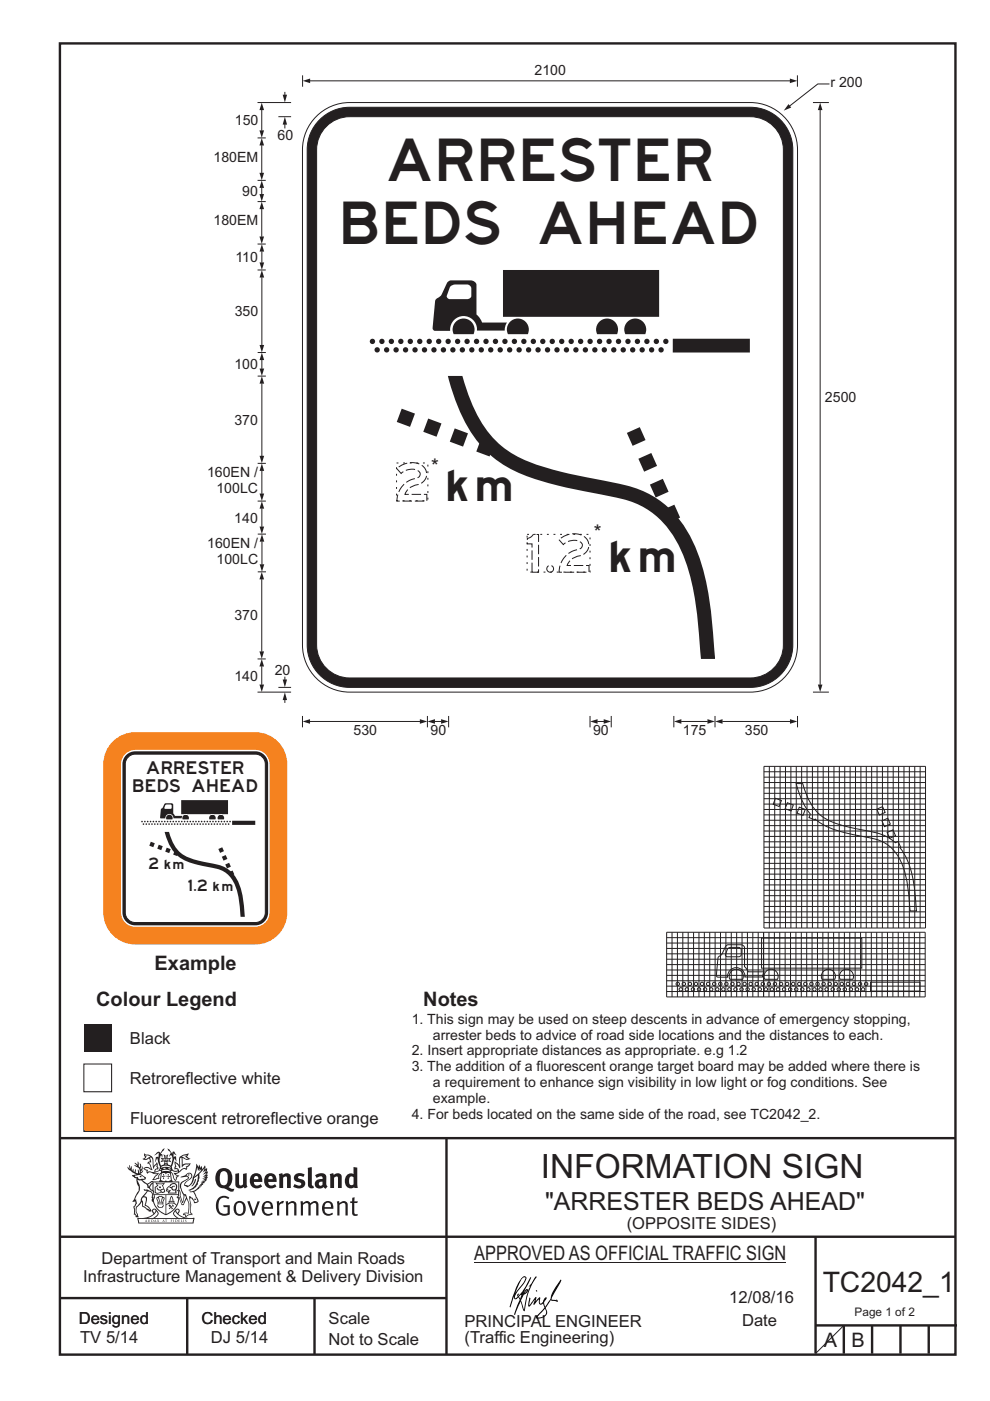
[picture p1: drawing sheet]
<svg xmlns="http://www.w3.org/2000/svg" width="210mm" height="297mm" viewBox="0 0 210 297" stroke-linecap="round" stroke-linejoin="round" font-family="sans-serif">
<g fill="none" stroke="#231f20" stroke-width=".51">
<path d="M12.7 9.2h190v278h-190zM12.7 241.3h189.9M94.7 241.4v45.8M12.7 275.2h82M12.7 262.2h190.1M39.7 275.2v12M66.7 275.2v12M173 262.2v24.8M173 281h30M179 281v6M185 281v6M191 281v6"/>
<path d="M197 281v6"/>
</g>
<g fill="#231f20">
<path d="M47 248.5a2.55 2.55 0 0 0 0 2.7l.3 .1a.81 .81 0 0 0 1-.9v-.6a1.04 1.04 0 0 0-1.1-1.5zM46.3 248.1a1.82 1.82 0 0 1 2.1-.2 1.82 1.82 0 0 1 .9 1.9 2.29 2.29 0 0 1-.8 1.9l.7 .3h.5l-.2 .6a2.87 2.87 0 0 1-2-.7 2.12 2.12 0 0 1-1.7-3.1z" fill-rule="evenodd"/>
<path d="M49.9 248.9l.8-.2v2a.46 .46 0 0 0 .2 .6 .46 .46 0 0 0 .7-.2v-2.2l.7-.2v2.4l.2 .5-.6 .4-.2-.3a1.02 1.02 0 0 1-1.2 .2 1.02 1.02 0 0 1-.6-1.1z" fill-rule="evenodd"/>
<path d="M54 249.5l-.1 .5h.9a.49 .49 0 0 0-.2-.6 .49 .49 0 0 0-.6 .1zM53.4 249.2a1.34 1.34 0 0 1 1.6-.3 1.34 1.34 0 0 1 .6 1.5v.2h-1.7a.77 .77 0 0 0 .5 .8 .77 .77 0 0 0 .9-.3l.3 .4a1.59 1.59 0 0 1-2.1 .2 1.59 1.59 0 0 1-.4-2z" fill-rule="evenodd"/>
<path d="M57 249.5l-.1 .5h.9a.49 .49 0 0 0-.2-.6 .49 .49 0 0 0-.6 .1zM56.4 249.2a1.34 1.34 0 0 1 1.6-.3 1.34 1.34 0 0 1 .7 1.5v.2h-1.8a.77 .77 0 0 0 .5 .8 .77 .77 0 0 0 .9-.3l.3 .4a1.59 1.59 0 0 1-2 .2 1.59 1.59 0 0 1-.5-2z" fill-rule="evenodd"/>
<path d="M59.1 248.9l.8-.2 .1 .4a.95 .95 0 0 1 1-.3 .95 .95 0 0 1 .7 .8v2.3h-.8v-2.3a.46 .46 0 0 0-.8 .1v2.2h-.9z" fill-rule="evenodd"/>
<path d="M62.5 249.1a1.75 1.75 0 0 1 2.1-.1l-.2 .5-.6-.2a.43 .43 0 0 0-.6 .3l.4 .3a1.04 1.04 0 0 1 1.2 1.2 1.04 1.04 0 0 1-1.4 .9l-1.2-.4 .3-.6 1 .4 .4-.4a.88 .88 0 0 0-1-.5l-.4-.2-.1-.4z" fill-rule="evenodd"/>
<path d="M65.3 247.6l.8-.2 .1 3.8 .2 .2 .2 .5a.88 .88 0 0 1-1-.1 .88 .88 0 0 1-.3-1z" fill-rule="evenodd"/>
<path d="M67.8 250.6a.43 .43 0 0 0-.1 .7 .43 .43 0 0 0 .7-.1v-.7zM66.8 249.2a1.7 1.7 0 0 1 2.4 .1v1.8l.3 .4-.4 .5-.5-.3a1.03 1.03 0 0 1-1.7-.2 1.03 1.03 0 0 1 .8-1.5h.7v-.4a.8 .8 0 0 0-1.2 .1z" fill-rule="evenodd"/>
<path d="M69.9 248.9l.8-.2 .1 .4a.95 .95 0 0 1 1-.3 .95 .95 0 0 1 .7 .8v2.3h-.8v-2.3a.46 .46 0 0 0-.8 .1v2.2h-.8z" fill-rule="evenodd"/>
<path d="M74.3 249.5a1.48 1.48 0 0 0 0 1.7l.4 .1 .3-.2v-1.5l-.3-.2zM75 247.4l.8 .2 .1 4.3h-.7l-.1-.2a1.26 1.26 0 0 1-1.4 0 1.26 1.26 0 0 1-.6-1.3 1.29 1.29 0 0 1 .5-1.3 1.29 1.29 0 0 1 1.4-.2z" fill-rule="evenodd"/>
<path d="M46.4 253.9a1.72 1.72 0 0 1 2.2 0l-.2 .3a1.24 1.24 0 0 0-1.4-.1 1.24 1.24 0 0 0-.7 1.3 1.49 1.49 0 0 0 1.3 2l.7-.2v-1.3h-.9l-.1-.4h1.4v2a1.93 1.93 0 0 1-2.2-.1 1.93 1.93 0 0 1-.7-2.2l.2-.7z" fill-rule="evenodd"/>
<path d="M50.3 255.2a1.65 1.65 0 0 0 .3 2.2 .99 .99 0 0 0 1-1.5 .78 .78 0 0 0-.4-.8 .78 .78 0 0 0-.9 .1zM50 254.9a1.33 1.33 0 0 1 1.6-.1 1.33 1.33 0 0 1 .5 1.5 1.31 1.31 0 0 1-1.3 1.5 1.31 1.31 0 0 1-1.3-1.6l.1-.5z" fill-rule="evenodd"/>
<path d="M52.5 254.7l.4-.1 .9 2.6 .8-2.5h.5l-1.1 3h-.5z" fill-rule="evenodd"/>
<path d="M56.2 255.2l-.2 .7h1.4a.7 .7 0 0 0-.3-.8 .7 .7 0 0 0-.9 .1zM55.9 255a1.22 1.22 0 0 1 1.5-.2 1.22 1.22 0 0 1 .5 1.5h-1.9a.93 .93 0 0 0 .5 1 .93 .93 0 0 0 1.2-.2l.1 .3a1.43 1.43 0 0 1-1.7 .1 1.43 1.43 0 0 1-.6-1.7z" fill-rule="evenodd"/>
<path d="M58.7 254.8l.4-.2 .1 .5 .4-.3 .6-.2-.2 .6a.66 .66 0 0 0-.8 .6v1.9h-.4z" fill-rule="evenodd"/>
<path d="M60.6 254.8l.4-.2 .1 .5a.94 .94 0 0 1 1-.4 .94 .94 0 0 1 .8 .7v2.3h-.5l-.1-2.5a.81 .81 0 0 0-1.2 .3v2.2h-.4z" fill-rule="evenodd"/>
<path d="M63.7 254.7l.5-.1 .1 .5 .4-.3a.78 .78 0 0 1 1.1 .3 .9 .9 0 0 1 1-.5 .9 .9 0 0 1 .7 .8v2.3h-.4l-.1-2.5a.67 .67 0 0 0-1.1 .3v2.2h-.5v-2.4l-.4-.2-.7 .4v2.2h-.5z" fill-rule="evenodd"/>
<path d="M69 255.2l-.2 .7h1.4a.7 .7 0 0 0-.3-.8 .7 .7 0 0 0-.9 .1zM68.7 255a1.22 1.22 0 0 1 1.5-.2 1.22 1.22 0 0 1 .5 1.5h-1.9a.93 .93 0 0 0 .5 1 .93 .93 0 0 0 1.2-.2l.1 .3a1.44 1.44 0 0 1-1.7 .1 1.44 1.44 0 0 1-.6-1.7z" fill-rule="evenodd"/>
<path d="M71.4 254.8l.5-.2 .1 .5a.94 .94 0 0 1 1-.4 .94 .94 0 0 1 .7 .7v2.3h-.4l-.1-2.5a.81 .81 0 0 0-1.2 .3v2.2h-.5z" fill-rule="evenodd"/>
<path d="M74.7 254l.5-.2v.9h.7l-.1 .4h-.7l.1 2.2 .1 .1h.5l.1 .3a.75 .75 0 0 1-1.2-.6v-2h-.4v-.4h.4z" fill-rule="evenodd"/>
<path d="M30.8 244.9l1.1 .3-.9 .5h-.4l.5-.5zM31.8 245.5l.2-.1a2.44 2.44 0 0 1 .4 2l.1 .4 .7-1-.1 .6 .3 .3a.57 .57 0 0 0-.6 .8l-1-.2-.5 .2 .1-.5-.7-.2 .6-.2 1 .5 .1-.1-.6-1.3-.2-.1 .5-.1zM30.7 244.5l-.2 .4 .3 .4-.6 .4a1.04 1.04 0 0 0 1.4-.1l.2 .7h-.4l-.2 .4a.94 .94 0 0 1 .9 1.1l-.2-.1a1.16 1.16 0 0 0-1.5-.1l.3 .4 .4 .2 .1 .5 .2 .2v-.2a.94 .94 0 0 1 1.1 .2h.9l-1.2 1.2a1.13 1.13 0 0 0 1.2-.2l.4-.1-.1-.4 .5-.7a.83 .83 0 0 0-.6 1.1l-.3-.1-.7 .3 1.1-1.4-.5 .2-.5-.1 1.3-.5-.2-.2-.8 .4v-.3l.2-.2 .3 .1 .1-.3-.2-.4v-.6l-.2-.3-.6 .9v-.7a1.42 1.42 0 0 0-1.7-1.8z" fill-rule="evenodd"/>
<path d="M38.5 245.3l.5-.3 .7-.1-.6 .3 .8 .5h-.3zM38.3 245.5h.2l.1 2a1.69 1.69 0 0 1 1.5-.7l-.7 .5 .1 .5a1.1 1.1 0 0 0-1.5 .6l-.1-.5-.2-.2h-.5l.2-.4-.2-.7a1.42 1.42 0 0 1 .8 1.1l.2-.1zM37.1 246.2l.1 1-.2 .3v.5l.6-.1 .1 .2a.96 .96 0 0 1-1.1-.1l-.1 .1a1.06 1.06 0 0 0 1.3 .2v.1a.72 .72 0 0 1-1 .2l.3 .5 .6 .3-.4 .1-.1 .7-.3-.4-.3-1.1-.4-.4 .4 .9a1.54 1.54 0 0 0 .6 1.2l.2-.3a.58 .58 0 0 1 .5-.7l.1-.2h-.3l-.4-.3 .9-.5a.93 .93 0 0 1 1.1-.5l.1 .2 .2-.1 .1-.5a.99 .99 0 0 0 .7-.9l-1.3 .1-.4 .3v-1.5l.9 .4 .8-.3h-.3l-.5-.4 .4-.7-.7 .2a1.46 1.46 0 0 0-1.3 2.1v.4l-.2-.4z" fill-rule="evenodd"/>
<path d="M35.6 248.9l.2 .1-.1 .4h.3l-.3 .1v.5l-.1-.6h-.3l.3-.1z" fill-rule="evenodd"/>
<path d="M34.6 248.9l.2 .1-.1 .3 .4 .1h-.4v.6l-.1-.5-.3-.1h.3z" fill-rule="evenodd"/>
<path d="M34.3 248.8a.57 .57 0 0 1 .9 .2 .57 .57 0 0 1 .9-.2l.2 1.4-.2 .1a.57 .57 0 0 1-.9-.1 .69 .69 0 0 1-1.1 0zM34.2 248.1l-.3 2.1-.2 .4h2.9l-.1-.4-.3-2.1h-.2v.3l-.8-.1-.9 .1 .1-.3z" fill-rule="evenodd"/>
<path d="M34.2 252.4a.3 .3 0 0 0 .6 0 .3 .3 0 0 0-.6 0zM33.3 251l.3 .3-.3 .3a.79 .79 0 0 0 0 1.3l.8-.2-.1-.3a.55 .55 0 0 1-.7-.6h.1l.1 .3 .4 .1 .8-.2-.4-.7 .4-.3-.7 .1zM33 250.7l1.1 .2 .9-.2-.4 .7 .4 1.1a.56 .56 0 0 1-.8 .3l-.2 .1a.73 .73 0 0 1-.9 .1 .73 .73 0 0 1-.3-.9v-.4l.5-.4z" fill-rule="evenodd"/>
<path d="M35.6 251.9l.7-.5a.58 .58 0 0 1 1-.1 .58 .58 0 0 1-.5 .9l-.2-.3a.43 .43 0 0 1 .6-.3v-.1a.57 .57 0 0 0-.8 .2l-.2-.1-.3 .2 .4 .1a.55 .55 0 0 0 .9 .5v.5h-1.3l.3-.4-.1-.2-.6 .1 .2-.2-.2-.1zM35.4 251.8l-.1 .2a.39 .39 0 0 0 .2 .7l.3-.1-.2 .5h1.9l-.1-.8a.86 .86 0 0 0-.1-1.4 .86 .86 0 0 0-1.3 .4z" fill-rule="evenodd"/>
<path d="M36 254.8h.8v.2h-.8zM36.4 253.8l.2 .8h-.4zM36.4 253.5l-.3 .5-.1 .6h-.2v.4l-.7 .4 .1 .2a1.48 1.48 0 0 1 2.2 .1l.2-.1-.6-.5v-.5h-.2l-.1-.6z" fill-rule="evenodd"/>
<path d="M35.8 255.4l.3 .1 .2 .3 .3-.2-.2-.2a.38 .38 0 0 1 .4 .5l-.1-.2-.3 .3 .3 .2-.3 .2-.1-.3-.4 .3-.1-.2 .4-.3-.2-.1-.1 .1z" fill-rule="evenodd"/>
<path d="M34.5 254h.2v.2l-.3 .6h-.1zM33.6 255.3h.9v.2a.55 .55 0 0 1-.8 .4v-.2h-.2zM33.4 254h.2l.2 .8h-.2zM33.6 255h.8l.1 .1-.8 .1zM33.8 253.7h.5l-.2 1.1h-.2zM33.3 253.8l-.1 .3 .3 1.2a.48 .48 0 0 0-.1 .5 .48 .48 0 0 0 .4 .3l.6-.1a.49 .49 0 0 0 .2-.7l.3-1.2-.1-.3a1.42 1.42 0 0 0-1.5 0z" fill-rule="evenodd"/>
<path d="M33.6 251.6h.5l.1 .3h-.4z" fill-rule="evenodd"/>
<path d="M41.3 250.1l.3-.2-.2 .9-.6 .7h-.2l.5-.7z" fill-rule="evenodd"/>
<path d="M39.7 249l.3-.2 .5 .2a.88 .88 0 0 1-.6 1.1 1.22 1.22 0 0 0-.8 1.3l.5 .2a.72 .72 0 0 0 .9-.4l.5-.8 .2-.6 .8-.6v.3a2.85 2.85 0 0 1-2 2.8l.1 .1a2.13 2.13 0 0 0 1.9-1.5l-.1-.2a2.01 2.01 0 0 0 .3-1.8l1.2-1.3-.4 1 .7-.5-.7 1 .8-.4-.8 .8 .7-.1-.9 .5 .8-.1-.8 .4h.7l-.8 .3 .3 .2h-.4l.2 .4-.4-.1 .2 .3h-.4l.1 .3h-.1a2.16 2.16 0 0 1-2 1l.1 .2h.4a.76 .76 0 0 1 .7 .7l.5 1.2-.6 .2a1.45 1.45 0 0 0-1.2-1.3l.3 1.8-.1 1.9 .4 .2a1.07 1.07 0 0 0-1.2 .4v-.3l-.5-.2a.87 .87 0 0 1 1-.1l.1-.7a4.4 4.4 0 0 0-.6-3.1l-.1-.3h-.2a2.16 2.16 0 0 1-.7-2.2l.3-.3 1.2-.8a.55 .55 0 0 0-.4-.7zM37.8 252.4a.76 .76 0 0 1 .3 1.1l.6 1.6 .4-1.7 .2 .1a.61 .61 0 0 1-.1 .9l-.3 .9h-.2l-.7-1.6-.3 .1a1.18 1.18 0 0 0 .1-1.4zM41.8 247.5l.2 .8 .3-.6v.6l.3-.5a1.9 1.9 0 0 1-1.1 1.4l-.3 .3zM38.2 249.6l1.4-.1 .2 .1v.3l-.5 .3a1.26 1.26 0 0 0-1 1.9l.2 .7a1.84 1.84 0 0 1 .2 2l-.4-1.3a.96 .96 0 0 0-.4-1.3l-.4 .3a.78 .78 0 0 1-.1 1.3l.2 .2h.4l.4 1.1a.38 .38 0 0 0 .2 .4 .38 .38 0 0 0 .4-.1l.6-1.2a2.94 2.94 0 0 1 .3 2.5v.5l-.8-.1-.3 .4v.2l.4-.1 .1 .4 .2 .1a1.02 1.02 0 0 1 1.3-.5l-.1-.4-.3-.1 .2-1.7-.3-1.4 .1 .1a1.14 1.14 0 0 1 .7 .9 .63 .63 0 0 0 .9-.2 .63 .63 0 0 0-.2-.8l-.6-1.3 .9-.6 .2-.3 .2-.1v-.2h.3l-.1-.3h.4l-.1-.3 .5-.1-.2-.2 .5-.4 .1-.2-.3 .1 .5-.6-.3 .1 .3-.6-.4 .1 .4-.5v-.3l-.3 .2 .1-.6v-.3l-.4 .3-.1-.8-.5 .8-.2-.7-.2 .5-.3-.8-.1 .6-.5-.8-.1 1.4-.7 1.9a1.81 1.81 0 0 1-.9 1.4l-.6-.2a1.75 1.75 0 0 1 1.1-1.2 .75 .75 0 0 0 .1-1.3 .75 .75 0 0 0-1.2 .5z" fill-rule="evenodd"/>
<path d="M41.2 254.2l.3-.1 .1 .3h-.4z" fill-rule="evenodd"/>
<path d="M29.4 258.4h11.6l-.2 .8h-11.3zM31.3 258.2l.5-.1a2.48 2.48 0 0 0 1.4-1.3l.2 .6-.5 .5-.4 .3zM32.5 256.6l.3-.2 .2 .2-.3 .6zM37.2 256.8a2.65 2.65 0 0 0 1.8 1.4h-1.1l-.5-.3-.5-.5zM37.4 256.6l.2-.2 .3 .2-.3 .6zM29.2 258.2l.1 1.2h11.7l.3-1.1-.2-.1a4.1 4.1 0 0 1-3.3-.9l.3-.4-.1-.5a1.06 1.06 0 0 0-1.3 .9l.2 .4 .6 .5h-4.7l.3-.1a.84 .84 0 0 0 .6-.7 .84 .84 0 0 0-.5-.9l-.3-.2-.5 .1-.1 .5 .3 .4a4.2 4.2 0 0 1-3.4 .9z" fill-rule="evenodd"/>
<path d="M31 258.7l.1 .2h-.2zM31 258.6l-.3 .5 .4-.1 .2 .1z" fill-rule="evenodd"/>
<path d="M31.3 258.6h.2v.4a.25 .25 0 0 0 .3-.1 .25 .25 0 0 0-.1-.3h.1a.29 .29 0 0 1 0 .4 .29 .29 0 0 1-.4 0 .29 .29 0 0 1 0-.4z" fill-rule="evenodd"/>
<path d="M32.2 258.6a.22 .22 0 0 1 .3 .2 .22 .22 0 0 1-.3 .2zM32 258.6v.5a.33 .33 0 0 0 .5-.1 .33 .33 0 0 0 0-.4 .33 .33 0 0 0-.5 0z" fill-rule="evenodd"/>
<path d="M32.9 258.7l.1 .2h-.2zM32.9 258.6l-.2 .5 .3-.1 .2 .1z" fill-rule="evenodd"/>
<path d="M33.3 258.6h.2v.2l.3-.2-.2 .2 .2 .3-.3-.2-.1 .2h-.1l.2-.3z" fill-rule="evenodd"/>
<path d="M34.7 258.7l.1 .2h-.2zM34.7 258.6l-.3 .5 .4-.1 .2 .1z" fill-rule="evenodd"/>
<path d="M35 258.6h.4h-.1v.5h-.2l.1-.5z" fill-rule="evenodd"/>
<path d="M36.2 258.6h.3h-.2v.2h.2h-.2l.1 .3h-.2z" fill-rule="evenodd"/>
<path d="M36.7 258.6h.2v.5h-.2z" fill-rule="evenodd"/>
<path d="M37.3 258.6a.22 .22 0 0 1 .3 .2 .22 .22 0 0 1-.3 .2zM37.1 258.6v.5a.33 .33 0 0 0 .5-.1 .33 .33 0 0 0 0-.4 .33 .33 0 0 0-.5 0z" fill-rule="evenodd"/>
<path d="M37.8 258.6h.3h-.1v.2h.1h-.1v.2l.1 .1h-.3z" fill-rule="evenodd"/>
<path d="M38.3 258.6h.3l-.1 .4 .2 .1h-.4z" fill-rule="evenodd"/>
<path d="M38.9 258.6h.2v.5h-.2z" fill-rule="evenodd"/>
<path d="M39.3 258.6h.2l-.2 .1 .2 .2-.1 .2h-.1v-.2l.2 .1z" fill-rule="evenodd"/>
<path d="M34.2 247.4a1.51 1.51 0 0 1 2 .2 2.67 2.67 0 0 0-2.1 0zM35.7 247.6l.4 .2 .1 .2-.4-.1zM34.6 247.7l.4-.1 .2 .2h-.4zM34 247.9l.3 .1-.3 .1zM34.9 246.9l.3-.2 .2 .2zM34.9 245.7h.2v.4h-.2zM35 245.1l.2 .2 .2-.2-.1 .4h-.2zM35.1 246.3h.2l.1 .4-.2-.2-.2 .2zM35.3 245.7h.2v.4h-.2zM34.4 245.7l.3 .1v.2l-.3 .1 .2-.2zM35.7 245.8l.3-.1-.2 .2 .2 .2-.4-.1zM32.7 244.9l1-.5-.1 1-.2-.1-.4 .1-.2 1.1 .5-1 .2 .9a1.84 1.84 0 0 1 .3 1.7l.4 .1a2.48 2.48 0 0 1 2.2 .1l.2-.3-.2-.7 .7-1.7 .4 .6-.2-1-.2-.1-.2 .3v-.9l.6 .4-.6-.7h-.3l-.1 .4-.5-.8-.5-.3 .2 .4 .5 .6-.4 .7 .4-.3a2.06 2.06 0 0 1 0 2.2l-.6-.2-.1-.6 .1-.1 .8 .2-.4-.5 .4-.5-.7 .2-.2-.2 .2-.7-.5 .4-.5-.4 .2 .7-.2 .2-.7-.2 .4 .5-.4 .5 .7-.2 .2 .1-.2 .6-.5 .2a2.02 2.02 0 0 1 0-2.2l.3 .5-.1-.6-.3-.1 .8-1.2-.5 .3-.4 .7-.2-.3a.8 .8 0 0 0-.8 .5z" fill-rule="evenodd"/>
<path d="M29.2 250.1l.3 .2a.61 .61 0 0 1 .8 .3l.3 .2a.8 .8 0 0 1 .6 1l.4 .1 .5 .6a1 1 0 0 1 .5 1l-.1 .7v-.5h-.1a.96 .96 0 0 0-.8-1.3l-.3-.2h-.6l-.1-.1-.2 .1 .2 .3h.5l-1.1 1.4-.2 .9-.4 .6a1.33 1.33 0 0 0-.5 1.8l.2 .5a1.26 1.26 0 0 1-.5-1.4l-.1-.4a1.56 1.56 0 0 0 .4-1.7l-.3 .2 .2-.5a3.2 3.2 0 0 0 .7-3zM30.4 253.9h.4a2.06 2.06 0 0 1-.1 1.6l.7 .5 .4 .5-.6-.2-.8-.6-.1-.9a.51 .51 0 0 1 .1-.9zM28.6 249.3a1.52 1.52 0 0 1 2.1 .6l-1.1 .1-.2-.1-.2-.4-.4 .1zM27.5 247v.8l-.3-.4-.2 .1a3.1 3.1 0 0 0 2 1.5l-1 .1 .5 .6 .5 .1v1.1a1.84 1.84 0 0 1-.2 2.5l-.4 .9-.4 .4 .3 .1 .4-.1 .1 .4-.2 .5-.3 .2 .1 1.8 .2-.1 .2 .6h.2l.4-.1-.1-.5a1.3 1.3 0 0 1-.1-1.6l.8-1.1 .2 1.1 .6 .2 .4 .6 .2-.2 .2 .4 .5-.1a1.85 1.85 0 0 0-1.2-1.3l.1-.3a1.39 1.39 0 0 0 0-1.5h-.5l.5-.6a.66 .66 0 0 1 .9-.4 .66 .66 0 0 1 .3 .9l-.1 .4h.2v.1l-.2 .3 .2 .5 .2-.3a2.24 2.24 0 0 0 .1-2.2 .73 .73 0 0 1-.7-.6 .73 .73 0 0 1 .5-.8l.1-.2a.94 .94 0 0 0-.9 .8 .48 .48 0 0 1-.1-.5 .48 .48 0 0 1 .5-.3l.5-.3a.51 .51 0 0 0-.8 .2l-.5 .3-1-.8 .6-.1 .1-.5-1.1-.7 .5-.4v-.4l-.5 .5 .1-.2a.69 .69 0 0 0 .2-1.1v.5l-.3 .2 .1-1.1-.3-.2 .1 .6-.1 .2-.4-1.2v.6l-.7-.3 .6 .6-.6-.2 .2 .3a1 1 0 0 1 .8 1.5l-.2-.8v.8l-.5-.2-.1-.7-.2 .6-.2-.1v-.6l-.2 .4-.2-.2 .1-.7-.2 .5z" fill-rule="evenodd"/>
<path d="M29.5 249.5l.3-.2 .3 .3z" fill-rule="evenodd"/>
<path d="M32.4 250.5h5.6v2l-.2-.1v-1.7h-5.2v2.5h5.2v-.8l.1 .2-.1 1.1v-.3h-2.5v4a4.1 4.1 0 0 0 2.6-3.6l.1-.1a4 4 0 0 1-2.8 3.9 4.2 4.2 0 0 1-2.8-4.7l.1 1.3 .1-.1a3.8 3.8 0 0 0 2.5 3.3v-4h-2.5l-.2-.9z" fill-rule="evenodd"/>
<circle cx="40" cy="249.1" r=".17"/>
</g>
<path d="M100.6 267.7h66.2" fill="none" stroke="#231f20" stroke-width=".21"/>
<g fill="#000">
<path d="M111.6 273.7l.2-.2-.5 .7zM110.4 274.5l.2 .1-.3 .8-.2-.5zM110.9 270.9h.5a9.3 9.3 0 0 1-2 3.1l-.1 .3 1-2.5zM110.6 271a14.7 14.7 0 0 0-2.2 4.9l-.3 1.2 .1 .1 .8-2.3a.42 .42 0 0 0 .2 .6 .42 .42 0 0 0 .6-.3l.2-.1 .2 .5-1.1 3.2h.2l1.1-2.9 .6 1.9 .2 .2 .2-.5a13.5 13.5 0 0 1 2-6.2l.4-.5-.1-.2-1.6 2.1 .4-.1a14.9 14.9 0 0 0-1.3 5.1l-.4-1.1a1.39 1.39 0 0 1 .2-1.9l.1-.2a.92 .92 0 0 0 .8-1.2 .75 .75 0 0 0-.8 .7l-.1 .2 1.6-3.4h-.1l-.4 .7a10.5 10.5 0 0 1-2.2 3.3l.2-.5a.32 .32 0 0 0-.4 .2 .32 .32 0 0 0 .1 .4l-.5 .4a3.2 3.2 0 0 1 1.1-2.3l.5-.6a2.49 2.49 0 0 0 .7-1.6l-.4-.2z" fill-rule="evenodd"/>
<path d="M113.7 273.6l.3 .2h-.3z" fill-rule="evenodd"/>
<path d="M115.6 277.5a1.15 1.15 0 0 1 .1 1.3 1.15 1.15 0 0 1-1.2 .5l-.6 .1zM112.2 275.2l-.2 1.6 .2 .2 1.2-1.5-.2 1.1 1.1-1.1a.94 .94 0 0 0 .4 1.1l.5-.3 .3 .9-1.2 1.3a.98 .98 0 0 0-.5 1 1.9 1.9 0 0 0 2.3-1.3l-.1-.2a1.02 1.02 0 0 1 .2-1.4l.6-1 1.5 .3-.2-.4v.2l-1.1-.1v-.3l2-3.6 .1-.2-.2-.2-1.7 2.8a6.6 6.6 0 0 1-1.6 2.9l-.1-.2a1.01 1.01 0 0 1 .4-1.4l.1-.2-.3-.1-.4 .4-.1 .5-.6 .4-.1-.4 .1-.9-.2-.1-.9 1 .3-1h-.2l-1.4 1.8 .3-1.5v-.1z" fill-rule="evenodd"/>
</g>
<path d="M41.4 281.2h14.2v4.7h-14.2z" fill-rule="evenodd" fill="#fff" stroke="#fff" stroke-width=".21"/>
<g fill="#231f20">
<path d="M17.8 217.2h5.9v5.9h-5.9z"/>
<path d="M17.8 225.6h5.9v5.9h-5.9z"/>
</g>
<path d="M17.8 225.6h5.9v5.9h-5.9z" fill-rule="evenodd" fill="#fff" stroke="#231f20" stroke-width=".21"/>
<path d="M17.8 234h5.9v5.9h-5.9z" fill-rule="evenodd" fill="#f5821f" stroke="#231f20" stroke-width=".21"/>
<g fill="none" stroke="#231f20" stroke-width=".21">
<path d="M162 179.6h34.3M162 178.5h34.3M162 177.3h34.3M162 176.2h34.3M162 175.1h34.3M162 173.9h34.3M162 172.8h34.3M162 171.6h34.3M162 170.5h34.3M162 169.3h34.3M162 168.2h34.3M162 167.1h34.3"/>
<path d="M162 165.9h34.3M162 164.8h34.3M162 163.6h34.3M162 162.5h34.3v34.3h-34.3zM163.2 162.5v34.3M164.3 162.5v34.3M164.5 169.3l1.2 .4-.4 1.3-1.3-.5zM165.5 162.5v34.3M166.6 162.5v34.3M167 170.2l1.3 .5-.5 1.2-1.3-.4zM167.7 162.5v34.3M168.9 166.1h1.3a11.2 11.2 0 0 0 5.7 7.9 56.3 56.3 0 0 0 10 2.6l1.9 .7 2.1 1.4 .6-.3 .5 1.3h-.1a20.1 20.1 0 0 1 3.3 10.9l.2 2.5h-1.4v-.7a29.9 29.9 0 0 0-1.9-9.8 8.7 8.7 0 0 0-7.4-5.1l-2.7-.5a17.7 17.7 0 0 1-8.1-3.3v.1l-1.3-.5 .3-.7a16.1 16.1 0 0 1-3-6.5z"/>
<path d="M168.9 162.5v34.3M169.5 171.1l1.3 .5-.5 1.3-1.2-.5zM170 162.5v34.3M171.2 162.5v34.3M172.3 162.5v34.3M173.5 162.5v34.3M174.6 162.5v34.3M175.7 162.5v34.3M176.9 162.5v34.3M178 162.5v34.3M179.2 162.5v34.3M180.3 162.5v34.3"/>
<path d="M181.5 162.5v34.3M182.6 162.5v34.3M183.7 162.5v34.3M184.9 162.5v34.3M186 171.6l1.2-.6 .5 1.3-1.2 .5zM186 162.5v34.3M187.1 174l1.2-.5 .5 1.2-1.2 .6zM187.2 162.5v34.3M188.2 176.5l1.2-.5 .5 1.2-1.2 .5zM188.3 162.5v34.3M189.5 162.5v34.3M190.6 162.5v34.3"/>
<path d="M191.7 162.5v34.3M192.9 162.5v34.3M194 162.5v34.3M195.2 162.5v34.3M142.5 197.7v13.7M143.7 197.7v13.7M144.8 197.7v13.7M146 197.7v13.7M147.1 197.7v13.7M148.3 197.7v13.7M149.4 197.7v13.7M150.5 197.7v13.7"/>
<path d="M151.7 197.7v13.7M152.8 197.7v13.7M154 197.7v13.7M155.1 197.7v13.7M156.2 197.7v13.7M157.4 197.7v13.7M158.5 197.7v13.7M159.7 197.7v13.7M160.8 197.7v13.7M161.5 198.9h21.3v6.4h-21.3zM162 197.7h-20.6v13.7h20.6M162 197.7h34.2v13.7h-34.2"/>
<path d="M162 197.7v13.7M162 195.6h34.3M162 194.5h34.3M162 193.3h34.3M162 192.2h34.3M162 191h34.3M162 189.9h34.3M162 188.8h34.3M162 187.6h34.3M162 186.5h34.3M162 185.3h34.3M162 184.2h34.3"/>
<path d="M162 183h34.3M162 181.9h34.3M162 180.8h34.3M163.1 197.7v13.7M164.2 197.7v13.7M165.4 197.7v13.7M166.5 197.7v13.7M167.7 197.7v13.7M168.8 197.7v13.7M170 197.7v13.7M171.1 197.7v13.7M172.2 197.7v13.7"/>
<path d="M173.4 197.7v13.7M174.5 197.7v13.7M175.7 197.7v13.7M176.8 197.7v13.7M178 197.7v13.7M179.1 197.7v13.7M180.2 197.7v13.7M181.4 197.7v13.7M182.5 197.7v13.7M183.7 197.7v13.7M184.8 197.7v13.7M186 197.7v13.7"/>
<path d="M187.1 197.7v13.7M188.2 197.7v13.7M189.4 197.7v13.7M190.5 197.7v13.7M191.7 197.7v13.7M192.8 197.7v13.7M193.9 197.7v13.7M195.1 197.7v13.7M196.2 199.9h-54.8M196.2 198.8h-54.8M154 200.5l.4-.2h2.8a.78 .78 0 0 1 .7 .6v4l.8 1.1h3.4l-.3 1.1h-3.8a1.83 1.83 0 0 0-1.9-1.9 1.83 1.83 0 0 0-1.8 2h-2.1l-.3-.4 .4-3.7 .1-.2 .8-.7zM154.5 201l.6-.1h1.8l.3 .5-.1 1.2-.4 .3-2.6-.1-.2-.4z"/>
<path d="M155.3 205.8a1.5 1.5 0 0 1 1.8 0 1.5 1.5 0 0 1 .4 1.8h-2.7l-.1-.2a1.47 1.47 0 0 1 .6-1.6zM162.7 205.8a1.5 1.5 0 0 1 1.8 0 1.5 1.5 0 0 1 .4 1.8h-2.7l-.1-.2a1.47 1.47 0 0 1 .6-1.6zM174.8 205.8a1.5 1.5 0 0 1 1.9 0 1.5 1.5 0 0 1 .4 1.8h-2.7l-.1-.2a1.47 1.47 0 0 1 .5-1.6zM178.7 205.8a1.5 1.5 0 0 1 1.8 0 1.5 1.5 0 0 1 .4 1.8h-2.7l-.1-.2a1.47 1.47 0 0 1 .6-1.6zM184.7 208.2h10.4v1.9h-10.5zM196.2 210.2h-54.8M196.2 209.1h-54.8M196.2 207.9h-54.8M196.2 206.8h-54.8M196.2 205.7h-54.8M196.2 204.5h-54.8M196.2 203.4h-54.8"/>
<path d="M196.2 202.2h-54.8M196.2 201.1h-54.8M179 281l-6 6"/>
<circle cx="143.8" cy="208.6" r=".36"/>
<circle cx="144.4" cy="209.8" r=".36"/>
<circle cx="145" cy="208.6" r=".36"/>
<circle cx="145.7" cy="209.8" r=".36"/>
<circle cx="146.3" cy="208.6" r=".36"/>
<circle cx="147" cy="209.8" r=".36"/>
<circle cx="147.6" cy="208.6" r=".36"/>
<circle cx="148.3" cy="209.8" r=".36"/>
<circle cx="148.9" cy="208.6" r=".36"/>
<circle cx="149.6" cy="209.8" r=".36"/>
<circle cx="150.2" cy="208.6" r=".36"/>
<circle cx="150.8" cy="209.8" r=".36"/>
<circle cx="151.5" cy="208.6" r=".36"/>
<circle cx="152.1" cy="209.8" r=".36"/>
<circle cx="152.8" cy="208.6" r=".36"/>
<circle cx="153.4" cy="209.8" r=".36"/>
<circle cx="154.1" cy="208.6" r=".36"/>
<circle cx="154.7" cy="209.8" r=".36"/>
<circle cx="155.4" cy="208.6" r=".36"/>
<circle cx="156" cy="209.8" r=".36"/>
<circle cx="156.6" cy="208.6" r=".36"/>
<circle cx="157.3" cy="209.8" r=".36"/>
<circle cx="157.9" cy="208.6" r=".36"/>
<circle cx="158.6" cy="209.8" r=".36"/>
<circle cx="159.2" cy="208.6" r=".36"/>
<circle cx="159.9" cy="209.8" r=".36"/>
<circle cx="160.5" cy="208.6" r=".36"/>
<circle cx="161.1" cy="209.8" r=".36"/>
<circle cx="161.8" cy="208.6" r=".36"/>
<circle cx="162.4" cy="209.8" r=".36"/>
<circle cx="163.1" cy="208.6" r=".36"/>
<circle cx="163.7" cy="209.8" r=".36"/>
<circle cx="164.4" cy="208.6" r=".36"/>
<circle cx="165" cy="209.8" r=".36"/>
<circle cx="165.7" cy="208.6" r=".36"/>
<circle cx="166.3" cy="209.8" r=".36"/>
<circle cx="167" cy="208.6" r=".36"/>
<circle cx="167.6" cy="209.8" r=".36"/>
<circle cx="168.2" cy="208.6" r=".36"/>
<circle cx="168.9" cy="209.8" r=".36"/>
<circle cx="169.5" cy="208.6" r=".36"/>
<circle cx="170.2" cy="209.8" r=".36"/>
<circle cx="170.8" cy="208.6" r=".36"/>
<circle cx="171.5" cy="209.8" r=".36"/>
<circle cx="172.1" cy="208.6" r=".36"/>
<circle cx="172.7" cy="209.8" r=".36"/>
<circle cx="173.4" cy="208.6" r=".36"/>
<circle cx="174" cy="209.8" r=".36"/>
<circle cx="174.7" cy="208.6" r=".36"/>
<circle cx="175.3" cy="209.8" r=".36"/>
<circle cx="176" cy="208.6" r=".36"/>
<circle cx="176.6" cy="209.8" r=".36"/>
<circle cx="177.3" cy="208.6" r=".36"/>
<circle cx="177.9" cy="209.8" r=".36"/>
<circle cx="178.5" cy="208.6" r=".36"/>
<circle cx="179.2" cy="209.8" r=".36"/>
<circle cx="179.8" cy="208.6" r=".36"/>
<circle cx="180.5" cy="209.8" r=".36"/>
<circle cx="181.1" cy="208.6" r=".36"/>
<circle cx="181.8" cy="209.8" r=".36"/>
<circle cx="182.4" cy="208.6" r=".36"/>
<circle cx="183.1" cy="209.8" r=".36"/>
<circle cx="183.7" cy="208.6" r=".36"/>
</g>
<path d="M67.5 24.3a10 10 0 0 1 6.7-2.6h85a10 10 0 0 1 10 10v105a10 10 0 0 1-10 10h-85a10 10 0 0 1-10-10v-105a10 10 0 0 1 3.3-7.4z" fill-rule="evenodd" fill="#fff" stroke="#231f20" stroke-width=".21"/>
<path d="M67.8 25.4a9 9 0 0 1 6.4-2.7h85a9 9 0 0 1 9 9v105a9 9 0 0 1-9 9h-85a9 9 0 0 1-9-9v-105a9 9 0 0 1 2.6-6.3z" fill-rule="evenodd" fill="#231f20" stroke="#231f20" stroke-width=".21"/>
<path d="M69.6 26.5a7 7 0 0 1 4.6-1.8h85a7 7 0 0 1 7 7v105a7 7 0 0 1-7 7h-85a7 7 0 0 1-7-7v-105a7 7 0 0 1 2.4-5.2z" fill-rule="evenodd" fill="#fff" stroke="#231f20" stroke-width=".21"/>
<path d="M94.9 59.8l-1.5 3a1.97 1.97 0 0 0-1.1 1.1l-.5 5.9 .4 .3 3.3 .1a2.86 2.86 0 0 1 2.8-3.2 2.86 2.86 0 0 1 2.9 3.1h5.9l.1-1.1 .3-.6h-5.2l-.6-1.1-.6-.6v-6.3a1.17 1.17 0 0 0-1.2-1h-4.3zM95.6 60.7l-.8 2a.67 .67 0 0 0 .6 .7h3.7a.86 .86 0 0 0 .9-.6v-1.7a.95 .95 0 0 0-.9-.8h-2.5zM96.9 68a2.27 2.27 0 0 0-.7 2.9h4.2a2.34 2.34 0 0 0-.6-2.9 2.34 2.34 0 0 0-2.9 0zM108.4 68a2.27 2.27 0 0 0-.7 2.9h4.3a2.34 2.34 0 0 0-.7-2.9 2.34 2.34 0 0 0-2.9 0zM127.3 68a2.27 2.27 0 0 0-.6 2.9h4.2a2.34 2.34 0 0 0-.7-2.9 2.34 2.34 0 0 0-2.9 0zM133.3 68a2.27 2.27 0 0 0-.7 2.9h4.3a2.34 2.34 0 0 0-.7-2.9 2.34 2.34 0 0 0-2.9 0zM106.7 57.2h33.1v10h-33.1zM142.7 71.8h16.3v2.9h-16.3zM139.7 74.2a.57 .57 0 0 1 1.1 0 .57 .57 0 0 1-1.1 0zM137.6 74.2a.6 .6 0 0 1 1.2 0 .6 .6 0 0 1-1.2 0zM135.6 74.2a.6 .6 0 0 1 1.2 0 .6 .6 0 0 1-1.2 0zM133.6 74.2a.6 .6 0 0 1 1.2 0 .6 .6 0 0 1-1.2 0zM131.6 74.2a.6 .6 0 0 1 1.2 0 .6 .6 0 0 1-1.2 0zM129.6 74.2a.57 .57 0 0 1 1.1 0 .57 .57 0 0 1-1.1 0zM127.6 74.2a.57 .57 0 0 1 1.1 0 .57 .57 0 0 1-1.1 0zM125.6 74.2a.57 .57 0 0 1 1.1 0 .57 .57 0 0 1-1.1 0zM123.6 74.2a.57 .57 0 0 1 1.1 0 .57 .57 0 0 1-1.1 0zM121.6 74.2a.57 .57 0 0 1 1.1 0 .57 .57 0 0 1-1.1 0zM119.6 74.2a.57 .57 0 0 1 1.1 0 .57 .57 0 0 1-1.1 0zM117.6 74.2a.57 .57 0 0 1 1.1 0 .57 .57 0 0 1-1.1 0zM115.6 74.2a.57 .57 0 0 1 1.1 0 .57 .57 0 0 1-1.1 0zM113.6 74.2a.57 .57 0 0 1 1.1 0 .57 .57 0 0 1-1.1 0zM111.5 74.2a.6 .6 0 0 1 1.2 0 .6 .6 0 0 1-1.2 0zM109.5 74.2a.6 .6 0 0 1 1.2 0 .6 .6 0 0 1-1.2 0zM107.5 74.2a.6 .6 0 0 1 1.2 0 .6 .6 0 0 1-1.2 0zM105.5 74.2a.6 .6 0 0 1 1.2 0 .6 .6 0 0 1-1.2 0zM103.5 74.2a.6 .6 0 0 1 1.2 0 .6 .6 0 0 1-1.2 0zM101.5 74.2a.57 .57 0 0 1 1.1 0 .57 .57 0 0 1-1.1 0zM99.5 74.2a.57 .57 0 0 1 1.1 0 .57 .57 0 0 1-1.1 0zM97.5 74.2a.57 .57 0 0 1 1.1 0 .57 .57 0 0 1-1.1 0zM95.5 74.2a.57 .57 0 0 1 1.1 0 .57 .57 0 0 1-1.1 0zM93.5 74.2a.57 .57 0 0 1 1.1 0 .57 .57 0 0 1-1.1 0zM91.5 74.2a.57 .57 0 0 1 1.1 0 .57 .57 0 0 1-1.1 0zM89.5 74.2a.57 .57 0 0 1 1.1 0 .57 .57 0 0 1-1.1 0zM87.5 74.2a.57 .57 0 0 1 1.1 0 .57 .57 0 0 1-1.1 0zM85.5 74.2a.57 .57 0 0 1 1.1 0 .57 .57 0 0 1-1.1 0zM83.4 74.2a.6 .6 0 0 1 1.2 0 .6 .6 0 0 1-1.2 0zM81.4 74.2a.6 .6 0 0 1 1.2 0 .6 .6 0 0 1-1.2 0zM79.4 74.2a.6 .6 0 0 1 1.2 0 .6 .6 0 0 1-1.2 0zM140.7 72.4a.57 .57 0 0 1 1.1 0 .57 .57 0 0 1-1.1 0zM138.6 72.4a.6 .6 0 0 1 1.2 0 .6 .6 0 0 1-1.2 0zM136.6 72.4a.6 .6 0 0 1 1.2 0 .6 .6 0 0 1-1.2 0zM134.6 72.4a.6 .6 0 0 1 1.2 0 .6 .6 0 0 1-1.2 0zM132.6 72.4a.6 .6 0 0 1 1.2 0 .6 .6 0 0 1-1.2 0zM130.6 72.4a.6 .6 0 0 1 1.2 0 .6 .6 0 0 1-1.2 0zM128.6 72.4a.57 .57 0 0 1 1.1 0 .57 .57 0 0 1-1.1 0zM126.6 72.4a.57 .57 0 0 1 1.1 0 .57 .57 0 0 1-1.1 0zM124.6 72.4a.57 .57 0 0 1 1.1 0 .57 .57 0 0 1-1.1 0zM122.6 72.4a.57 .57 0 0 1 1.1 0 .57 .57 0 0 1-1.1 0zM120.6 72.4a.57 .57 0 0 1 1.1 0 .57 .57 0 0 1-1.1 0zM118.6 72.4a.57 .57 0 0 1 1.1 0 .57 .57 0 0 1-1.1 0zM116.6 72.4a.57 .57 0 0 1 1.1 0 .57 .57 0 0 1-1.1 0zM114.6 72.4a.57 .57 0 0 1 1.1 0 .57 .57 0 0 1-1.1 0zM112.6 72.4a.57 .57 0 0 1 1.1 0 .57 .57 0 0 1-1.1 0zM110.5 72.4a.6 .6 0 0 1 1.2 0 .6 .6 0 0 1-1.2 0zM108.5 72.4a.6 .6 0 0 1 1.2 0 .6 .6 0 0 1-1.2 0zM106.5 72.4a.6 .6 0 0 1 1.2 0 .6 .6 0 0 1-1.2 0zM104.5 72.4a.6 .6 0 0 1 1.2 0 .6 .6 0 0 1-1.2 0zM102.5 72.4a.6 .6 0 0 1 1.2 0 .6 .6 0 0 1-1.2 0zM100.5 72.4a.57 .57 0 0 1 1.1 0 .57 .57 0 0 1-1.1 0zM98.5 72.4a.57 .57 0 0 1 1.1 0 .57 .57 0 0 1-1.1 0zM96.5 72.4a.57 .57 0 0 1 1.1 0 .57 .57 0 0 1-1.1 0zM94.5 72.4a.57 .57 0 0 1 1.1 0 .57 .57 0 0 1-1.1 0zM92.5 72.4a.57 .57 0 0 1 1.1 0 .57 .57 0 0 1-1.1 0zM90.5 72.4a.57 .57 0 0 1 1.1 0 .57 .57 0 0 1-1.1 0zM88.5 72.4a.57 .57 0 0 1 1.1 0 .57 .57 0 0 1-1.1 0zM86.5 72.4a.57 .57 0 0 1 1.1 0 .57 .57 0 0 1-1.1 0zM84.5 72.4a.57 .57 0 0 1 1.1 0 .57 .57 0 0 1-1.1 0zM82.4 72.4a.6 .6 0 0 1 1.2 0 .6 .6 0 0 1-1.2 0zM80.4 72.4a.6 .6 0 0 1 1.2 0 .6 .6 0 0 1-1.2 0zM78.4 72.4a.6 .6 0 0 1 1.2 0 .6 .6 0 0 1-1.2 0z" fill-rule="evenodd" fill="#231f20"/>
<g fill="#231f20">
<path d="M95 79.7h3a31.7 31.7 0 0 0 6.8 13.4 24.4 24.4 0 0 0 11.9 6.3l4.7 1.2 6.6 1.3a42.7 42.7 0 0 1 9.1 2.6 22.4 22.4 0 0 1 11.2 13.6 79.7 79.7 0 0 1 3.2 19.8l.2 1.8h-3l-.3-2.8a71.2 71.2 0 0 0-3.1-18.1 19.6 19.6 0 0 0-11.1-12.3l-5.2-1.4a109.8 109.8 0 0 1-18.1-4.5 23.5 23.5 0 0 1-13.5-13.8l-1.2-2.9z"/>
<path d="M140.3 108.2l2.7-1.2 1.3 2.7-2.8 1.3zM133 91.8l2.7-1.2 1.2 2.7-2.7 1.2zM135.4 97.3l2.7-1.3 1.3 2.8-2.8 1.2zM137.8 102.7l2.8-1.2 1.2 2.8-2.7 1.2z"/>
<path d="M102.1 92.9l2.8 1.1-1.1 2.8-2.8-1.1zM85.2 86.6l2.8 1.1-1 2.8-2.8-1zM90.8 88.7l2.8 1.1-1 2.8-2.8-1zM96.4 90.8l2.9 1.1-1.1 2.8-2.8-1.1z"/>
</g>
<path d="M64.2 16v2.4M65.7 17.1h101.9M169.1 16v2.4" fill="none" stroke="#231f20" stroke-width=".21"/>
<g fill="#231f20">
<path d="M64.2 17.1l1.6-.4v.9z"/>
<path d="M167.5 16.7l1.6 .4-1.6 .5z"/>
</g>
<path d="M175.9 17.8h-2.4l-6.6 5.1" fill="none" stroke="#231f20" stroke-width=".21"/>
<path d="M167.2 22.1l.6 .7-1.6 .7z" fill="#231f20"/>
<path d="M84.1 98.2h6.7v8h-6.7zM111.8 113.3h13.3v8h-13.3z" fill="none" stroke="#231f20" stroke-width=".21" stroke-dasharray=".4 1" stroke-linecap="butt"/>
<path d="M54.6 139.7h1.8M55.5 141.3v3.9" fill="none" stroke="#231f20" stroke-width=".21"/>
<g fill="#231f20">
<path d="M55.5 139.7l.5 1.6h-1z"/>
<path d="M55 145.1h1l-.5 1.6z"/>
</g>
<path d="M54.6 38.2h1.8M174 23.3v121.9M54.6 57.2h1.8M54.6 98.2h1.8M54.6 106.2h1.8M54.7 113.2h1.7M54.7 121.2h1.7M172.4 146.7h3.4" fill="none" stroke="#231f20" stroke-width=".21"/>
<g fill="#231f20">
<path d="M173.5 145.1h.9l-.4 1.6z"/>
<path d="M174 21.8l.4 1.5h-.9z"/>
</g>
<path d="M172.4 21.7h3.4M60.4 143.5v1.4" fill="none" stroke="#231f20" stroke-width=".21"/>
<path d="M60 144.1h.9l-.5 1.6z" fill="#231f20"/>
<path d="M60.4 19.5v1.4" fill="none" stroke="#231f20" stroke-width=".21"/>
<path d="M60 20.1h.9l-.5 1.6z" fill="#231f20"/>
<path d="M60.4 147.6v1.4" fill="none" stroke="#231f20" stroke-width=".21"/>
<path d="M60.4 146.8l.5 1.6h-.9z" fill="#231f20"/>
<path d="M60.4 25.6v1.6" fill="none" stroke="#231f20" stroke-width=".21"/>
<path d="M60.4 24.8l.5 1.6h-.9z" fill="#231f20"/>
<path d="M55.5 122.8v15.4" fill="none" stroke="#231f20" stroke-width=".21"/>
<g fill="#231f20">
<path d="M55 138.1h1l-.5 1.6z"/>
<path d="M55.5 121.3l.5 1.5h-1z"/>
</g>
<path d="M55.5 23.3v4.4" fill="none" stroke="#231f20" stroke-width=".21"/>
<g fill="#231f20">
<path d="M55.5 21.8l.5 1.5h-1z"/>
<path d="M55 27.6h1l-.5 1.6z"/>
</g>
<path d="M55.5 30.8v5.9" fill="none" stroke="#231f20" stroke-width=".21"/>
<g fill="#231f20">
<path d="M55.5 29.3l.5 1.5h-1z"/>
<path d="M55 36.6h1l-.5 1.6z"/>
</g>
<path d="M55.5 44.3v5.9" fill="none" stroke="#231f20" stroke-width=".21"/>
<g fill="#231f20">
<path d="M55.5 42.8l.5 1.5h-1z"/>
<path d="M55 50.1h1l-.5 1.6z"/>
</g>
<path d="M55.5 99.8v4.9" fill="none" stroke="#231f20" stroke-width=".21"/>
<g fill="#231f20">
<path d="M55.5 98.3l.5 1.5h-.9z"/>
<path d="M55.1 104.6h.9l-.5 1.6z"/>
</g>
<path d="M55.6 114.8v4.9" fill="none" stroke="#231f20" stroke-width=".21"/>
<g fill="#231f20">
<path d="M55.6 113.3l.5 1.5h-1z"/>
<path d="M55.1 119.6h1l-.5 1.6z"/>
</g>
<path d="M55.5 81.3v15.4" fill="none" stroke="#231f20" stroke-width=".21"/>
<g fill="#231f20">
<path d="M55.1 96.6h.9l-.5 1.6z"/>
<path d="M55.5 79.8l.5 1.5h-.9z"/>
</g>
<path d="M55.5 107.8v3.9" fill="none" stroke="#231f20" stroke-width=".21"/>
<g fill="#231f20">
<path d="M55.1 111.6h.9l-.5 1.6z"/>
<path d="M55.5 106.3l.5 1.5h-.9z"/>
</g>
<path d="M55.5 58.8v14.4" fill="none" stroke="#231f20" stroke-width=".21"/>
<g fill="#231f20">
<path d="M55.5 57.3l.5 1.5h-.9z"/>
<path d="M55.1 73.1h.9l-.5 1.6z"/>
</g>
<path d="M55.5 39.8v1.4" fill="none" stroke="#231f20" stroke-width=".21"/>
<g fill="#231f20">
<path d="M55 41.1h1l-.5 1.6z"/>
<path d="M55.5 38.3l.5 1.5h-1z"/>
</g>
<path d="M55.5 76.3v1.9" fill="none" stroke="#231f20" stroke-width=".21"/>
<g fill="#231f20">
<path d="M55.5 74.8l.5 1.5h-.9z"/>
<path d="M55.1 78.1h.9l-.5 1.6z"/>
</g>
<path d="M55.5 53.3v2.4" fill="none" stroke="#231f20" stroke-width=".21"/>
<g fill="#231f20">
<path d="M55.5 51.8l.5 1.5h-.9z"/>
<path d="M55.1 55.6h.9l-.5 1.6z"/>
</g>
<path d="M54.6 21.7h7.1M54.6 29.2h1.8M59 24.7h2.7M54.6 51.7h1.8M54.6 42.7h1.8M54.6 79.7h1.8M54.6 74.7h1.8M54.6 146.7h7.1M59 145.7h2.7M142.9 151.8v2.4M144.5 153h5.6" fill="none" stroke="#231f20" stroke-width=".21"/>
<g fill="#231f20">
<path d="M142.9 153l1.6-.5v1z"/>
<path d="M150.1 152.5l1.5 .5-1.5 .5z"/>
</g>
<path d="M151.7 151.8v2.4M153.2 153h14.4M169.2 151.8v2.4" fill="none" stroke="#231f20" stroke-width=".21"/>
<g fill="#231f20">
<path d="M167.6 152.5l1.5 .5-1.5 .5z"/>
<path d="M151.7 153l1.6-.5v1z"/>
</g>
<path d="M64.2 151.8v2.4M65.7 153h23.4" fill="none" stroke="#231f20" stroke-width=".21"/>
<g fill="#231f20">
<path d="M64.2 153l1.6-.5v1z"/>
<path d="M89.1 152.5l1.5 .5-1.5 .5z"/>
</g>
<path d="M92.2 153h1.4" fill="none" stroke="#231f20" stroke-width=".21"/>
<g fill="#231f20">
<path d="M93.6 152.5l1.5 .5-1.5 .5z"/>
<path d="M90.7 153l1.6-.5v1z"/>
</g>
<path d="M90.7 151.8v2.4M95.2 151.8v2.4M126.7 153h1.4" fill="none" stroke="#231f20" stroke-width=".21"/>
<g fill="#231f20">
<path d="M128 152.5l1.6 .5-1.6 .5z"/>
<path d="M125.2 153l1.5-.5v1z"/>
</g>
<path d="M125.1 151.8v2.4M129.6 151.8v2.4" fill="none" stroke="#231f20" stroke-width=".21"/>
<path d="M23.6 157.6a6.7 6.7 0 0 1 5.1-2.4h25.5a6.8 6.8 0 0 1 6.7 6.8v31.5a6.8 6.8 0 0 1-6.7 6.7h-25.5a6.8 6.8 0 0 1-6.8-6.7v-31.5a6.7 6.7 0 0 1 1.7-4.4z" fill-rule="evenodd" fill="#f5821f"/>
<path d="M26.8 159.7l1.2-.6 .7-.1h25.5a3 3 0 0 1 3 3v31.5a3 3 0 0 1-3 3h-25.5a3 3 0 0 1-3-3v-31.5a3 3 0 0 1 1.1-2.3z" fill-rule="evenodd" fill="#fff"/>
<path d="M27 159.9l1.1-.5 .6-.1h25.5a2.71 2.71 0 0 1 2.7 2.7v31.5a2.71 2.71 0 0 1-2.7 2.7h-25.5a2.71 2.71 0 0 1-2.7-2.7v-31.5a2.7 2.7 0 0 1 1-2.1z" fill-rule="evenodd" fill="#231f20"/>
<path d="M27.2 160.5l.9-.5 .6-.1h25.5a2.11 2.11 0 0 1 2.1 2.1v31.5a2.11 2.11 0 0 1-2.1 2.1h-25.5a2.11 2.11 0 0 1-2.1-2.1v-31.5v-.6z" fill-rule="evenodd" fill="#fff" stroke="#231f20" stroke-width=".21"/>
<path d="M35 170.4l-.9 1.2-.1 1.7 .1 .2h1a.86 .86 0 0 1 .8-.9 .86 .86 0 0 1 .9 .9h1.7l.2-.5h-1.6l-.4-.5v-1.9l-.2-.3zM35.1 170.7l-.2 .6 .1 .2h1.2l.2-.2-.1-.7zM35.4 172.9l-.2 .5 .1 .3h1.3a.7 .7 0 0 0-.3-.8 .7 .7 0 0 0-.9 0zM38.9 172.9l-.2 .5v.3h1.3a.7 .7 0 0 0-.2-.8 .7 .7 0 0 0-.9 0zM44.6 172.9l-.2 .5v.3h1.3a.7 .7 0 0 0-.2-.8 .7 .7 0 0 0-.9 0zM46.4 172.9l-.3 .5 .1 .3h1.3a.7 .7 0 0 0-.3-.8 .7 .7 0 0 0-.8 0zM38.4 169.6h10v3h-10zM49.2 174h4.9v.9h-4.9zM48.3 174.7a.2 .2 0 0 1 .4 0 .2 .2 0 0 1-.4 0zM47.7 174.7a.2 .2 0 0 1 .4 0 .2 .2 0 0 1-.4 0zM47.1 174.7a.2 .2 0 0 1 .4 0 .2 .2 0 0 1-.4 0zM46.5 174.7a.2 .2 0 0 1 .4 0 .2 .2 0 0 1-.4 0zM45.9 174.7a.2 .2 0 0 1 .4 0 .2 .2 0 0 1-.4 0zM45.3 174.7a.2 .2 0 0 1 .4 0 .2 .2 0 0 1-.4 0zM44.7 174.7a.17 .17 0 0 1 .3 0 .17 .17 0 0 1-.3 0zM44.1 174.7a.17 .17 0 0 1 .3 0 .17 .17 0 0 1-.3 0zM43.5 174.7a.17 .17 0 0 1 .3 0 .17 .17 0 0 1-.3 0zM42.9 174.7a.17 .17 0 0 1 .3 0 .17 .17 0 0 1-.3 0zM42.3 174.7a.17 .17 0 0 1 .3 0 .17 .17 0 0 1-.3 0zM41.7 174.7a.17 .17 0 0 1 .3 0 .17 .17 0 0 1-.3 0zM41.1 174.7a.17 .17 0 0 1 .3 0 .17 .17 0 0 1-.3 0zM40.5 174.7a.17 .17 0 0 1 .3 0 .17 .17 0 0 1-.3 0zM39.9 174.7a.17 .17 0 0 1 .3 0 .17 .17 0 0 1-.3 0zM39.3 174.7a.17 .17 0 0 1 .3 0 .17 .17 0 0 1-.3 0zM38.7 174.7a.17 .17 0 0 1 .3 0 .17 .17 0 0 1-.3 0zM38.1 174.7a.17 .17 0 0 1 .3 0 .17 .17 0 0 1-.3 0zM37.5 174.7a.17 .17 0 0 1 .3 0 .17 .17 0 0 1-.3 0zM36.9 174.7a.17 .17 0 0 1 .3 0 .17 .17 0 0 1-.3 0zM36.3 174.7a.17 .17 0 0 1 .3 0 .17 .17 0 0 1-.3 0zM35.7 174.7a.17 .17 0 0 1 .3 0 .17 .17 0 0 1-.3 0zM35.1 174.7a.17 .17 0 0 1 .3 0 .17 .17 0 0 1-.3 0zM34.5 174.7a.17 .17 0 0 1 .3 0 .17 .17 0 0 1-.3 0zM33.9 174.7a.17 .17 0 0 1 .3 0 .17 .17 0 0 1-.3 0zM33.3 174.7a.17 .17 0 0 1 .3 0 .17 .17 0 0 1-.3 0zM32.7 174.7a.17 .17 0 0 1 .3 0 .17 .17 0 0 1-.3 0zM32.1 174.7a.17 .17 0 0 1 .3 0 .17 .17 0 0 1-.3 0zM31.5 174.7a.17 .17 0 0 1 .3 0 .17 .17 0 0 1-.3 0zM30.9 174.7a.17 .17 0 0 1 .3 0 .17 .17 0 0 1-.3 0zM30.3 174.7a.17 .17 0 0 1 .3 0 .17 .17 0 0 1-.3 0zM48.6 174.2a.2 .2 0 0 1 .4 0 .2 .2 0 0 1-.4 0zM48 174.2a.2 .2 0 0 1 .4 0 .2 .2 0 0 1-.4 0zM47.4 174.2a.2 .2 0 0 1 .4 0 .2 .2 0 0 1-.4 0zM46.8 174.2a.2 .2 0 0 1 .4 0 .2 .2 0 0 1-.4 0zM46.2 174.2a.2 .2 0 0 1 .4 0 .2 .2 0 0 1-.4 0zM45.6 174.2a.2 .2 0 0 1 .4 0 .2 .2 0 0 1-.4 0zM45 174.2a.17 .17 0 0 1 .3 0 .17 .17 0 0 1-.3 0zM44.4 174.2a.17 .17 0 0 1 .3 0 .17 .17 0 0 1-.3 0zM43.8 174.2a.17 .17 0 0 1 .3 0 .17 .17 0 0 1-.3 0zM43.2 174.2a.17 .17 0 0 1 .3 0 .17 .17 0 0 1-.3 0zM42.6 174.2a.17 .17 0 0 1 .3 0 .17 .17 0 0 1-.3 0zM42 174.2a.17 .17 0 0 1 .3 0 .17 .17 0 0 1-.3 0zM41.4 174.2a.17 .17 0 0 1 .3 0 .17 .17 0 0 1-.3 0zM40.8 174.2a.17 .17 0 0 1 .3 0 .17 .17 0 0 1-.3 0zM40.2 174.2a.17 .17 0 0 1 .3 0 .17 .17 0 0 1-.3 0zM39.6 174.2a.17 .17 0 0 1 .3 0 .17 .17 0 0 1-.3 0zM39 174.2a.17 .17 0 0 1 .3 0 .17 .17 0 0 1-.3 0zM38.4 174.2a.17 .17 0 0 1 .3 0 .17 .17 0 0 1-.3 0zM37.8 174.2a.17 .17 0 0 1 .3 0 .17 .17 0 0 1-.3 0zM37.2 174.2a.17 .17 0 0 1 .3 0 .17 .17 0 0 1-.3 0zM36.6 174.2a.17 .17 0 0 1 .3 0 .17 .17 0 0 1-.3 0zM36 174.2a.17 .17 0 0 1 .3 0 .17 .17 0 0 1-.3 0zM35.4 174.2a.17 .17 0 0 1 .3 0 .17 .17 0 0 1-.3 0zM34.8 174.2a.17 .17 0 0 1 .3 0 .17 .17 0 0 1-.3 0zM34.2 174.2a.17 .17 0 0 1 .3 0 .17 .17 0 0 1-.3 0zM33.6 174.2a.17 .17 0 0 1 .3 0 .17 .17 0 0 1-.3 0zM33 174.2a.17 .17 0 0 1 .3 0 .17 .17 0 0 1-.3 0zM32.4 174.2a.17 .17 0 0 1 .3 0 .17 .17 0 0 1-.3 0zM31.8 174.2a.17 .17 0 0 1 .3 0 .17 .17 0 0 1-.3 0zM31.2 174.2a.17 .17 0 0 1 .3 0 .17 .17 0 0 1-.3 0zM30.6 174.2a.17 .17 0 0 1 .3 0 .17 .17 0 0 1-.3 0zM30 174.2a.17 .17 0 0 1 .3 0 .17 .17 0 0 1-.3 0z" fill-rule="evenodd" fill="#231f20"/>
<g fill="#231f20">
<path d="M34.9 176.4h.9a7.2 7.2 0 0 0 6.4 6.1l1.7 .4a13.4 13.4 0 0 1 4.5 1.4 9.9 9.9 0 0 1 3.3 7.3l.2 2.8h-.9v-.5a18.9 18.9 0 0 0-1.6-7.2 6.6 6.6 0 0 0-4.9-2.8l-1.7-.3a8.9 8.9 0 0 1-6.6-4l-.7-1.3z"/>
<path d="M48.5 184.9l.8-.3 .4 .8-.8 .4zM46.3 180l.8-.4 .4 .9-.8 .3zM47 181.7l.9-.4 .3 .8-.8 .4zM47.8 183.3l.8-.4 .4 .8-.9 .4z"/>
<path d="M37 180.3l.9 .4-.3 .8-.9-.3zM32 178.5l.8 .3-.3 .8-.8-.3zM33.7 179.1l.8 .3-.3 .9-.8-.4zM35.4 179.7l.8 .3-.3 .9-.9-.3z"/>
</g>
<g font-size="9" fill="#231f20">
<text x="82.4" y="38.4">ARRESTER</text>
<text x="72.9" y="51.7">BEDS</text>
<text x="114.5" y="51.7">AHEAD</text>
</g>
<g font-size="8" fill="#fff">
<text x="84.2" y="106.2">2</text>
<text x="111.9" y="121.3">1.2</text>
</g>
<text font-size="7.1" fill="#231f20" x="114.7" y="249.7">INFORMATION SIGN</text>
<text font-size="6" fill="#231f20" x="174.5" y="274">TC2042_1</text>
<text font-size="5.3" fill="#231f20" x="115.6" y="256.5">&quot;ARRESTER BEDS AHEAD&quot;</text>
<g font-size="5" fill="#231f20">
<text x="95.1" y="106.2">km</text>
<text x="129.6" y="121.3">km</text>
</g>
<g font-size="4.2" fill="#231f20">
<text x="91.5" y="100.3">*</text>
<text x="125.9" y="114.3">*</text>
<text x="32.8" y="205.6">Example</text>
<text x="20.4" y="213.3">Colour Legend</text>
<text x="89.8" y="213.3">Notes</text>
<text x="100.6" y="267.2">APPROVED AS OFFICIAL TRAFFIC SIGN</text>
<text x="174.7" y="285.6">A</text>
<text x="180.6" y="285.6">B</text>
</g>
<g font-size="3.5" fill="#231f20">
<text x="27.6" y="221.4">Black</text>
<text x="27.6" y="229.8">Retroreflective white</text>
<text x="27.6" y="238.2">Fluorescent retroreflective orange</text>
<text x="133" y="260.5">(OPPOSITE SIDES)</text>
<text x="21.5" y="267.9">Department of Transport and Main Roads</text>
<text x="17.7" y="271.8">Infrastructure Management &amp; Delivery Division</text>
<text x="16.7" y="280.7">Designed</text>
<text x="42.7" y="280.7">Checked</text>
<text x="69.7" y="280.7">Scale</text>
<text x="98.5" y="281.4">PRINCIPAL ENGINEER</text>
<text x="154.7" y="276.2">12/08/16</text>
<text x="157.4" y="281.2">Date</text>
<text x="17" y="284.8">TV 5/14</text>
<text x="42.7" y="284.8">DJ 5/14</text>
<text x="44.7" y="284.8">DJ 5/14</text>
<text x="69.7" y="285.2">Not to Scale</text>
<text x="98.5" y="284.8">(Traffic Engineering)</text>
</g>
<g font-size="3" fill="#231f20">
<text x="113.4" y="16">2100</text>
<text x="176.1" y="18.5">r 200</text>
<text x="49.8" y="26.6">150</text>
<text x="58.9" y="29.7">60</text>
<text x="45.3" y="34.3">180EM</text>
<text x="51.4" y="41.6">90</text>
<text x="45.3" y="47.8">180EM</text>
<text x="49.9" y="55.6">110</text>
<text x="49.8" y="67.1">350</text>
<text x="49.7" y="78.3">100</text>
<text x="175" y="85.3">2500</text>
<text x="49.7" y="90.1">370</text>
<text x="43.9" y="101.1">160EN /</text>
<text x="45.9" y="104.5">100LC</text>
<text x="49.7" y="110.8">140</text>
<text x="43.9" y="116.1">160EN /</text>
<text x="45.9" y="119.5">100LC</text>
<text x="49.7" y="131.5">370</text>
<text x="58.3" y="143.2">20</text>
<text x="49.7" y="144.3">140</text>
<text x="75" y="155.9">530</text>
<text x="91.3" y="155.9">90</text>
<text x="125.8" y="155.9">90</text>
<text x="144.8" y="155.9">175</text>
<text x="158" y="155.9">350</text>
<text x="87.3" y="217.1">1. This sign may be used on steep descents in advance of emergency stopping,</text>
<text x="91.8" y="220.4">arrester beds to advice of road side locations and the distances to each.</text>
<text x="87.3" y="223.8">2. Insert appropriate distances as appropriate. e.g 1.2</text>
<text x="87.3" y="227.1">3. The addition of a fluorescent orange target board may be added where there is</text>
<text x="91.8" y="230.5">a requirement to enhance sign visibility in low light or fog conditions. See</text>
<text x="91.8" y="233.8">example.</text>
<text x="87.3" y="237.2">4. For beds located on the same side of the road, see TC2042_2.</text>
</g>
<g font-size="2.7" fill="#231f20">
<text x="28.3" y="168">BEDS</text>
<text x="31.1" y="164">ARRESTER</text>
<text x="40.8" y="168">AHEAD</text>
</g>
<text font-size="2.5" fill="#231f20" x="181.3" y="279">Page 1 of 2</text>
<g font-size="2.4" fill="#231f20">
<text x="31.7" y="184.3">2</text>
<text x="40" y="188.9">1.2</text>
</g>
<g font-size="1.5" fill="#231f20">
<text x="34.9" y="184.3">km</text>
<text x="45.3" y="188.9">km</text>
</g>
</svg>
